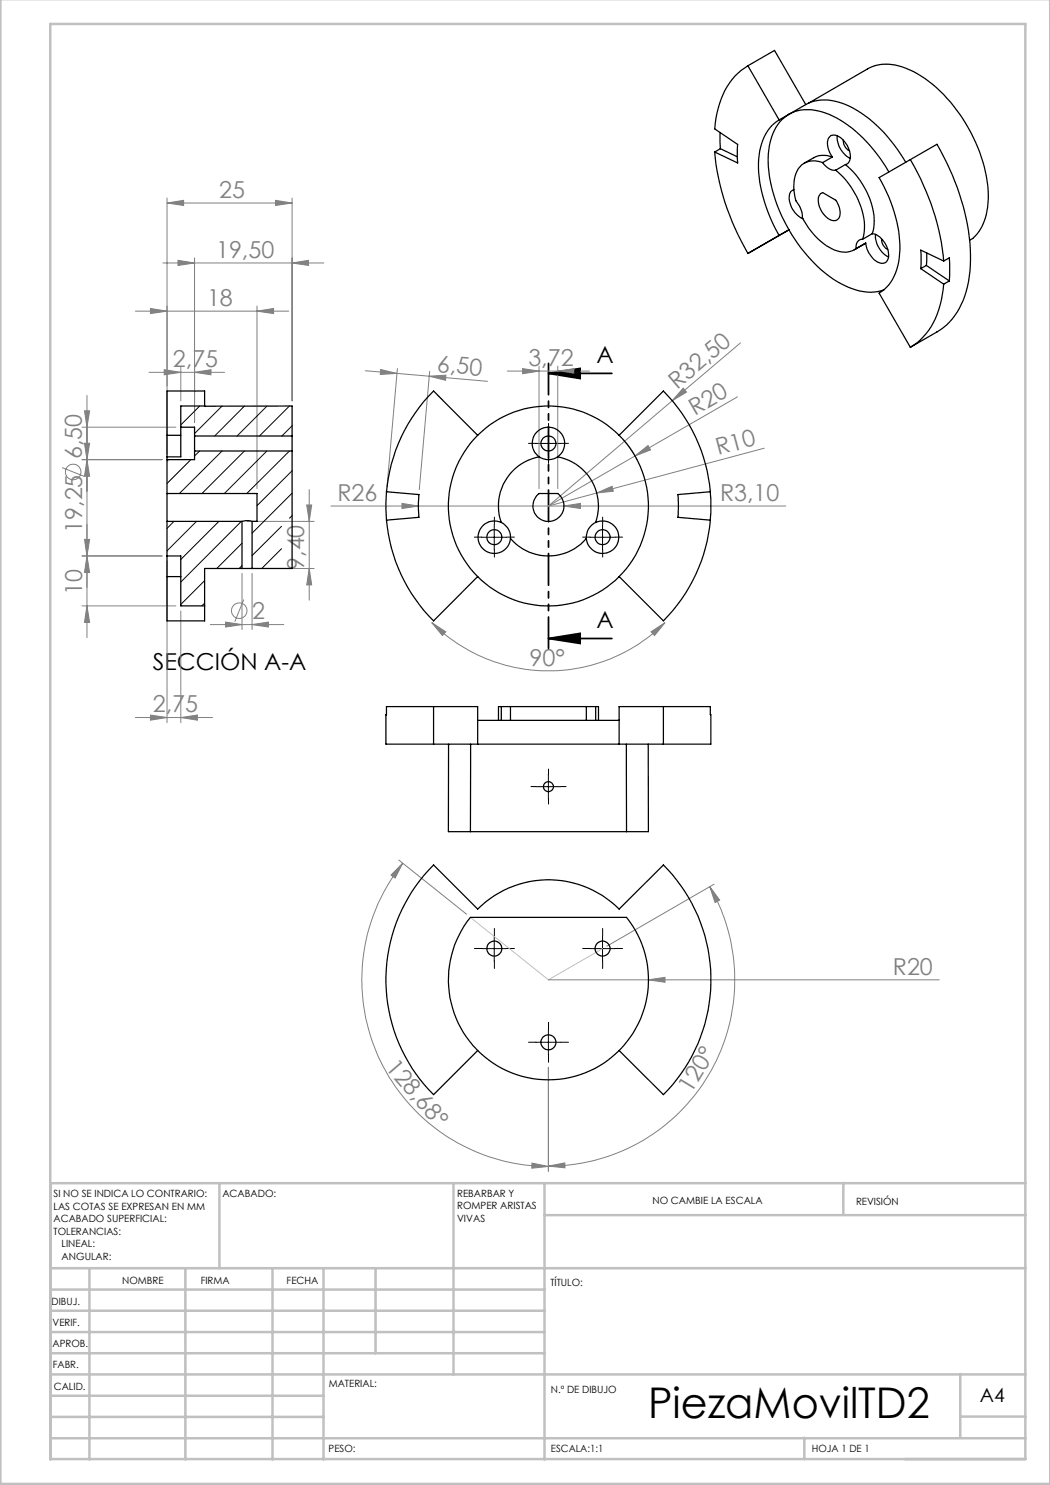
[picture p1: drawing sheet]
<svg xmlns="http://www.w3.org/2000/svg" width="210mm" height="297mm" viewBox="0 0 210 297" stroke-linecap="round" stroke-linejoin="round" font-family="sans-serif">
<g fill="none" stroke="#808080" stroke-width=".2">
<path d="M33.4 39.6v51.3M58.4 39.6v40.6M32.6 52.6h32.2M33.4 40.6l3.3-.5v1zM33.4 40.6h25M35.6 52.1l3.3 .5-3.3 .5zM38.9 51.6v32.9M55.1 40.1l3.3 .5-3.3 .5zM58.4 52.6l3.3-.5v1zM17.4 79.1v48.4M27.1 62.2h30.6M29.8 74.5h15.1"/>
<path d="M30.1 61.7l3.3 .5-3.3 .5zM32.8 73.9l3.4 .6-3.4 .5zM36.2 73.5v6.7M38.9 74.5l3.3-.6v1.1zM51.4 62.2l3.3-.5v1zM51.4 61.2v36.5M73.1 74.2l6.3 .5M76.1 73.9l3.3 .8-3.3 .2zM79.4 74.7l18.1 1.6M79.5 73.7l-2.1 23.7M85.9 75.2l3.3-.2-.1 1.1zM85.9 74.3l-2 23.6"/>
<path d="M101.5 74.2h16.4M104.5 73.7l3.3 .5-3.3 .6zM107.8 73.2v24.5M111.5 74.2l3.4-.5v1.1zM111.5 73.2v24.5M136.6 77.6l.7 .8-2.9 1.7zM147.5 79.4l-20.5 11.8M148.1 68.6l-13.7 11.5M12.4 93.5l4.5 1.8M16.4 91.9h16M16.4 85.4h18.8M16.9 82.2h1l-.5 3.2z"/>
<path d="M16.9 88.6h1l-.5 3.3zM17.4 91.9l.5 3.3h-1zM61.8 97.9v22.1M119.3 98.6l3.1-1.3 .3 .9zM119.3 98.6l-9.6 2.6M124.5 87.8a19.5 19.5 0 0 1 3 4.3M127 91.2l2.6-2.1 .5 .9zM127 91.2l-17.3 10M134.4 80.1l-24.7 21.1M152.9 89.6l-33.6 9M16.4 111.2h16M16.9 107.9h1l-.5 3.3z"/>
<path d="M17.4 111.2l.5 3.3h-1zM33.4 112.2v32.3M48.4 114.7v11.2M48.8 119.9l-1.8 4.5M49.4 113.7h13.4M49.4 104.3h13.4M50.4 114.7v11.2M61.3 101h1l-.5 3.3zM61.8 113.7l.5 3.3h-1zM66.2 101.2h91M80.4 100.7l3.3 .5-3.3 .5zM112.8 101.2l3.3-.5v1z"/>
<path d="M16.4 121.2h18.8M17.4 121.2l.5 3.3h-1zM36.2 122.2v22.3M42.1 124.9h14.7M45.1 124.4l3.3 .5-3.3 .5zM50.4 124.9l3.3-.5v1zM86.4 124.5l2.7 1.9-.6 .7zM86.4 124.5a33 33 0 0 0 46.6 0M130.2 126.4l2.8-1.9-2.1 2.6zM27.1 143.5h15.4M30.1 143l3.3 .5-3.3 .5zM36.2 143.5l3.3-.5v1z"/>
<path d="M79.8 172l13.5 10.8M80.5 172.6l-1.5 3-.8-.6zM80.5 172.6a37.3 37.3 0 0 0-4.5 39.5 37.3 37.3 0 0 0 33.7 21.2M142 177.3l1.9 2.7-.9 .5zM142 177.3a37.3 37.3 0 0 1-32.3 55.9M142.8 176.8l-21.4 12.4M109.7 196h78.2M129.7 196l3.3-.5v1zM109.7 213.5v20.8M106.4 232.6l3.3 .7-3.3 .3zM109.7 233.2l3.3-.6v1z"/>
<circle cx="14.6" cy="94.4" r="1.55"/>
<circle cx="47.8" cy="122.1" r="1.56"/>
</g>
<path d="M109.7 74.7h12.7M109.7 74.7l6.3-1v2zM109.7 127.7h12.7M109.7 127.7l6.3-1v2z" fill="none" stroke="#000" stroke-width=".35"/>
<g fill="none" stroke="#000" stroke-width=".2" stroke-dasharray="15.2 1.3 1.3 1.3">
<path d="M107.2 88.7h-1.5M109.7 86.2v-1.5M109.7 91.2v1.5M112.2 88.7h1.5M96.4 107.4h-1.5M98.9 104.9v-1.5M98.9 109.9v1.5M101.4 107.4h1.5M118 107.4h-1.5M120.5 104.9v-1.5M120.5 109.9v1.5M123 107.4h1.5"/>
<path d="M107.2 157.3h-1M109.7 154.8v-1M109.7 159.8v1M112.2 157.3h1M96.4 189.7h-1.5M98.9 187.2v-1.5M98.9 192.2v1.5M101.4 189.7h1.5M118 189.7h-1.5M120.5 187.2v-1.5M120.5 192.2v1.5M123 189.7h1.5"/>
<path d="M107.2 208.4h-1.5M109.7 205.9v-1.5M109.7 210.9v1.5M112.2 208.4h1.5"/>
</g>
<g fill="none" stroke="#000" stroke-width=".2">
<path d="M107.2 88.7h5M109.7 86.2v5M96.3 107.5h5.1M98.8 104.9v5.1M118 107.5h5M120.5 104.9v5.1M107.2 157.3h5M109.7 154.8v5M96.3 189.7h5.1M98.8 187.2v5M118 189.7h5M120.5 187.2v5"/>
<path d="M107.2 208.5h5M109.7 205.9v5.1"/>
</g>
<path d="M109.7 72.7v57" fill="none" stroke="#000" stroke-width=".35" stroke-dasharray="6.3 1.3 1.3 1.3 1.3 1.3" stroke-dashoffset=".1"/>
<path d="M94.1 183.5l15.6 12.5 10.8-6.3" fill="none" stroke="#c0c0c0" stroke-width=".2"/>
<g fill="none" stroke="#c0c0c0" stroke-width=".5">
<path d="M.1 -.1v296.9h209.9v-296.9M10.1 4.8h195v287h-195zM43.9 236.6v17M90.7 236.6v38.3M108.9 236.6v55.3M168.7 236.6v6.3M205.1 236.6h-195v55.3M10.1 253.6h195M10.1 257.9h98.8M17.9 253.6v38.3M37.1 253.6v38.3M54.5 253.6v38.3"/>
<path d="M64.7 253.6v38.3M75.1 253.6v17M108.9 243h96.2M10.1 270.6h98.8M10.1 266.4h98.8M10.1 262.1h98.8M10.1 279.1h54.6M10.1 274.9h195M192.1 274.8v12.7M10.1 287.7h195M10.1 283.4h54.6M160.9 287.5v4.3"/>
<path d="M192.1 283.3h13"/>
</g>
<path d="M109.7 74.7l6.3-1v2zM109.7 127.7l6.3-1v2z" fill="#000"/>
<g fill="#808080">
<path d="M80.4 100.7l3.3 .5-3.3 .5z"/>
<path d="M119.3 98.6l3.1-1.3 .3 .9z"/>
<path d="M127 91.2l2.6-2.1 .5 .9z"/>
<path d="M136.6 77.6l.7 .8-2.9 1.7z"/>
<path d="M112.8 101.2l3.3-.5v1z"/>
<path d="M109.7 233.2l3.3-.6v1zM142 177.3l1.9 2.7-.9 .5z"/>
<path d="M80.5 172.6l-1.5 3-.8-.6zM106.4 232.6l3.3 .7-3.3 .3z"/>
<path d="M85.9 75.2l3.3-.2-.1 1.1zM76.1 73.9l3.3 .8-3.3 .2z"/>
<path d="M51.4 62.2l3.3-.5v1zM30.1 61.7l3.3 .5-3.3 .5zM50.4 124.9l3.3-.5v1zM45.1 124.4l3.3 .5-3.3 .5z"/>
<path d="M32.8 73.9l3.4 .6-3.4 .5zM38.9 74.5l3.3-.6v1.1zM35.6 52.1l3.3 .5-3.3 .5zM58.4 52.6l3.3-.5v1zM33.4 40.6l3.3-.5v1zM55.1 40.1l3.3 .5-3.3 .5z"/>
<path d="M61.8 113.7l.5 3.3h-1zM61.3 101h1l-.5 3.3zM17.4 91.9l.5 3.3h-1zM16.9 82.2h1l-.5 3.2zM17.4 111.2l.5 3.3h-1zM16.9 88.6h1l-.5 3.3z"/>
<path d="M16.9 107.9h1l-.5 3.3zM17.4 121.2l.5 3.3h-1z"/>
<path d="M86.4 124.5l2.7 1.9-.6 .7zM130.2 126.4l2.8-1.9-2.1 2.6z"/>
<path d="M30.1 143l3.3 .5-3.3 .5zM36.2 143.5l3.3-.5v1z"/>
<path d="M104.5 73.7l3.3 .5-3.3 .6zM111.5 74.2l3.4-.5v1.1zM129.7 196l3.3 .5v-1z"/>
</g>
<g fill="none" stroke="#000" stroke-width=".25">
<path d="M149.6 13.2a13.7 13.7 0 0 0-6.2 9.4l-.5 3.2 4.6 3.1v3.7l-4.6-2.2M149.6 13.2l6.2 10.8M149.6 13.2l5.3-3.1 6.2 10.8M142.9 30.4a48.3 48.3 0 0 0 6.7 20.3M144 26.5l.1 3.2M144.1 29.7l3.4 1.7M144.1 29.7l-1.2 .7M155.8 24a9.1 9.1 0 0 0-4 7 27.1 27.1 0 0 0 4 16.1l2-1.1M157.8 22.9a9 9 0 0 0-4 7 26.8 26.8 0 0 0 4 16.1M157.8 22.9a9.3 9.3 0 0 1 8.8 .3 27.5 27.5 0 0 1 11.2 11.2M157.8 22.9l-2 1.1M158.8 37.9a1.74 1.74 0 0 0-.9 2.3 4.8 4.8 0 0 0 2.7 3.5"/>
<path d="M161.1 20.9a9.4 9.4 0 0 1 8.9 .4 28.1 28.1 0 0 1 11.2 11.2M161.1 20.9l-3.3 2M161.7 20.6l11.8-6.8a8.9 8.9 0 0 1 8.5 .2 27.7 27.7 0 0 1 12.2 12.6 26.7 26.7 0 0 1 3.3 14.9 9.7 9.7 0 0 1-2.9 6.2l-.7 .3M164.1 38.8l.4-.3 2.6 1.5a3.5 3.5 0 0 1 .5 3.8 1.84 1.84 0 0 1-2.6-.7 4.2 4.2 0 0 1-1.2-3.9zM164.5 32.5a2.99 2.99 0 0 0 2.6 1.5M164.5 32.5a3.9 3.9 0 0 0-5.6 3.1 8 8 0 0 0 .5 4.9 5 5 0 0 1 1.1 3 12.6 12.6 0 0 0 7.5 6.8l1.5 .1 .9-.2 .8-.5M166.5 31.4a3.9 3.9 0 0 1-.7-3.9 1.51 1.51 0 0 1 2.3 0 4.5 4.5 0 0 1 1.8 4.8l-.4 .4-.4 .2M166.5 31.4a4.5 4.5 0 0 0-3.7 .1l-2 1.1M166.5 31.4l-2 1.1M167.1 34a15.3 15.3 0 0 1 5.8 12.2l-.4 1.7M167.5 27.2a4.9 4.9 0 0 0 2.5 4.5M168.7 28a2.33 2.33 0 0 0 1.2 2.2"/>
<path d="M169.1 32.9a15.7 15.7 0 0 1 5.7 11.5l-.1 1.3-.3 1M169.1 32.9l-2 1.1M175.8 35.5l11.6-6.6a45.2 45.2 0 0 1 6.7 24.3 16.8 16.8 0 0 1-4.8 11.8l-1.9 1.4-5.3 3.1-6.3-10.9a9.2 9.2 0 0 0 4.1-7.8 27.8 27.8 0 0 0-4.1-15.3zM182.1 31.9a49.1 49.1 0 0 1 6.6 20.3M154.9 47.6l-5.3 3.1M157.8 46a27.5 27.5 0 0 0 11.1 11.1 9.9 9.9 0 0 0 7.9 .9M157.8 46l-8.2 4.7M172.5 47.9a1.44 1.44 0 0 0-1.3 1.8M173.1 48.6l-2.2 1.3M173.1 48.6l-1.9 1.1M174.4 46.7a4.5 4.5 0 0 1 3.3 4.3 1.41 1.41 0 0 1-.6 1.5 1.41 1.41 0 0 1-1.7-.2 5.4 5.4 0 0 1-2.3-3.7M174.4 46.7l-1.9 1.2"/>
<path d="M175.1 46.9a4.9 4.9 0 0 0 2.6 4.5M176.3 47.8a2.23 2.23 0 0 0 1.3 2.1M184.1 53.7l4.6 3.1M185.3 53.1l4.6 3.1M185.3 53.1l-1.2 .6M185.3 50.6v2.5M188.7 56.8a16.8 16.8 0 0 1-4.6 11.2l-2 1.5M188.7 52.2l1.2-.6v4.6M188.7 52.2l-4.6-2.2v3.7M189.9 56.2l-1.2 .6M33.4 98.7v5.6M33.4 91.4v.5"/>
<path d="M33.4 87.1v4.3M33.4 98.7h18v5.6h-1M33.4 91.9v6.8M33.4 87.1h2.8M36.2 85.4v6h-2.8M36.2 85.4v-4.2h22.2v6M36.2 85.4h2.7v1.8M38.9 87.2v3M38.9 90.2v1.7h-5.5M38.9 87.2h19.5M38.9 90.2h19.5M40.9 81.2v-3h-7.5v8.9"/>
<path d="M58.4 87.2v3M58.4 90.2v23.5h-8M77.3 98.4l6.5 .5-.1 1.7 .1 2.9-6.5 .5M77.3 98.4l-.1 2.1 .1 3.5M95.5 87.1a20 20 0 0 0 0 28.2M95.5 87.1l-8.8-8.9a32.4 32.4 0 0 0-9.4 20.2M95.5 87.1a20 20 0 0 1 28.3 0M107.5 99l.3-.3h3.7a3.1 3.1 0 0 1 .6 4.5 3.1 3.1 0 0 1-4.5 .3 3.1 3.1 0 0 1-.1-4.5zM107.8 91.4a3.3 3.3 0 0 0 3.7 0M107.8 91.4a10 10 0 0 0-7.5 13.1M107.8 91.4a3.3 3.3 0 0 1-.5-4.9 3.3 3.3 0 0 1 4.8 0 3.3 3.3 0 0 1-.6 4.9M111.5 91.4a10 10 0 0 1 7.6 13.1"/>
<path d="M123.8 87.1a20 20 0 0 1 0 28.2M123.8 87.1l8.9-8.9a32.6 32.6 0 0 1 9.4 20.2M142.1 98.4l-6.5 .5 .1 1.7-.1 2.9 6.5 .5M142.1 98.4l.1 1.4-.1 4.2M33.4 111.2v4.1M33.4 104.3h15M33.4 104.3v6.9M33.4 111.2h2.8v10h4.7M33.4 115.3h2.8M48.4 104.3l.7-.2 1.3 .2M48.4 113.7h2M48.4 104.3v9.4"/>
<path d="M48.4 113.7h-7.5v10.5h-7.5v-8.9M50.4 104.3v9.4M77.3 104a32.4 32.4 0 0 0 9.4 20.2l8.8-8.9M95.5 115.3a20 20 0 0 0 28.3 0M100.3 104.5a3.2 3.2 0 0 1 1.8 3.2M100.3 104.5a3.2 3.2 0 0 0-4.5 1.9 3.2 3.2 0 0 0 2.4 4.2 3.2 3.2 0 0 0 3.9-2.9M102.1 107.7a10 10 0 0 0 15.2 0M119.1 104.5a3.3 3.3 0 0 0-1.8 3.2M119.1 104.5a3.3 3.3 0 0 1 4.5 1.9 3.3 3.3 0 0 1-2.4 4.2 3.3 3.3 0 0 1-3.9-2.9M142.1 104a32.6 32.6 0 0 1-9.4 20.2l-8.9-8.9M86.7 141.3h-9.4v1.6h-.1v5.9h9.5M86.7 141.3h8.8v7.5"/>
<path d="M86.7 148.8h8.8M86.7 141.3v7.5M89.7 148.8v17.5h4.4M94.1 148.8v17.5M95.5 144.1h28.3M95.5 148.8h28.3M100.3 141.3h1.8M100.3 141.3h-.6v2.8M100.3 141.3v2.8M102.1 141.3h15.2M102.1 141.3v2.8M117.3 141.3h1.8"/>
<path d="M117.3 141.3v2.8M119.1 141.3h.6v2.8M119.1 141.3v2.8M123.8 148.8h8.9M125.3 148.8v17.5M129.6 148.8l.1 17.5h-4.4M132.7 141.3h9.4v1.6h.1v5.9h-9.5M132.7 141.3h-8.9v7.5M132.7 141.3v7.5M94.1 166.3h31.2M94.1 183.5h31.2a20 20 0 0 1-2 27.1 20 20 0 0 1-27.2 0 20 20 0 0 1-2-27.1zM95.5 210.1l-8.8 8.8a32.4 32.4 0 0 1 0-45.9l8.8 8.8a20 20 0 0 1 28.3 0l8.9-8.8a32.5 32.5 0 0 1 0 45.9l-8.9-8.8"/>
<circle cx="109.7" cy="88.7" r="1.5"/>
<circle cx="98.9" cy="107.4" r="1.5"/>
<circle cx="120.5" cy="107.4" r="1.51"/>
<circle cx="109.7" cy="157.3" r=".99"/>
<circle cx="98.9" cy="189.7" r="1.49"/>
<circle cx="120.5" cy="189.7" r="1.49"/>
<circle cx="109.7" cy="208.5" r="1.5"/>
</g>
<g fill="none" stroke="#000" stroke-width=".2">
<path d="M33.7 91.9l-.3 .3M38.2 91.9l-4.8 4.8M39.9 81.2l-3.7 3.8M39.9 90.2l-1 1M44.4 81.2l-5.5 5.5M44.4 90.2l-8.5 8.5M48.9 81.2l-6 6M48.9 90.2l-8.5 8.5M53.4 90.2l-8.5 8.5M53.4 81.2l-6 6M57.9 81.2l-6 6M57.9 90.2l-8.5 8.5"/>
<path d="M58.4 85.2l-2 2M58.4 98.6l-8 8M58.4 94.2l-7 6.9M34.8 104.3l-1.4 1.4M39.3 104.3l-5.9 5.9M40.9 116.1l-4.7 4.8M43.8 104.3l-7.6 7.6M48.3 104.3l-12.1 12.1M48.4 108.7l-5 5M48.4 113.1l-.6 .6M56.3 109.7l-3.9 4M56.3 105.3l-5.9 5.8"/>
<path d="M58.4 103.1l-.5 .5M40.9 120.6l-.5 .6"/>
</g>
<text font-size="8.5" x="129.6" y="283.5">PiezaMovilTD2</text>
<g font-size="4.7" fill="#808080">
<text x="43.9" y="39.6">25</text>
<text x="43.2" y="51.6">19,50</text>
<text x="41.4" y="61.2">18</text>
<text x="34.6" y="73.4">2,75</text>
<text x="87.3" y="74.3" transform="rotate(5 87.3 74.3)">6,50</text>
<text x="105.7" y="73.2">3,72</text>
<text x="135.4" y="78" transform="rotate(-40 135.4 78)">R32,50</text>
<text x="139" y="83.1" transform="rotate(-30 139 83.1)">R20</text>
<text x="143.7" y="91" transform="rotate(-15 143.7 91)">R10</text>
<text x="67.5" y="100.2">R26</text>
<text x="144" y="100.2">R3,10</text>
<text x="16.4" y="106.6" transform="rotate(-90 16.4 106.6)">19,25 6,50</text>
<text x="60.8" y="114" transform="rotate(-90 60.8 114)">9,40</text>
<text x="16.4" y="119.1" transform="rotate(-90 16.4 119.1)">10</text>
<text x="50.4" y="123.8">2</text>
<text x="105.9" y="133.1">90°</text>
<text x="30.6" y="142.5">2,75</text>
<text x="178.6" y="194.9">R20</text>
<text x="76.9" y="213.6" transform="rotate(49 76.9 213.6)">128,68°</text>
<text x="138.2" y="218.9" transform="rotate(-59 138.2 218.9)">120°</text>
</g>
<g font-size="4.7">
<text x="119.3" y="72.6">A</text>
<text x="119.3" y="125.6">A</text>
<text x="30.6" y="134">SECCIÓN A-A</text>
</g>
<text font-size="3.9" x="196" y="280.4">A4</text>
<g font-size="2">
<text x="10.7" y="239.5">SI NO SE INDICA LO CONTRARIO:</text>
<text x="44.5" y="239.5">ACABADO:</text>
<text x="91.4" y="239.4">REBARBAR Y</text>
<text x="10.7" y="242">LAS COTAS SE EXPRESAN EN MM</text>
<text x="10.7" y="244.5">ACABADO SUPERFICIAL:</text>
<text x="91.4" y="241.9">ROMPER ARISTAS</text>
<text x="91.4" y="244.4">VIVAS</text>
<text x="130.5" y="240.8">NO CAMBIE LA ESCALA</text>
<text x="171.2" y="241">REVISIÓN</text>
<text x="10.7" y="247">TOLERANCIAS:</text>
<text x="12.3" y="249.5">LINEAL:</text>
<text x="12.3" y="252">ANGULAR:</text>
<text x="24.4" y="256.9">NOMBRE</text>
<text x="40.1" y="256.8">FIRMA</text>
<text x="57.3" y="256.8">FECHA</text>
<text x="110.1" y="257.1">TÍTULO:</text>
<text x="10.3" y="260.9">DIBUJ.</text>
<text x="10.5" y="269.3">APROB.</text>
<text x="10.5" y="265.2">VERIF.</text>
<text x="10.6" y="273.6">FABR.</text>
<text x="10.8" y="278">CALID.</text>
<text x="65.8" y="277.4">MATERIAL:</text>
<text x="110.2" y="278.5">N.º DE DIBUJO</text>
<text x="65.7" y="290.4">PESO:</text>
<text x="110.2" y="290.5">ESCALA:1:1</text>
<text x="162.4" y="290.4">HOJA 1 DE 1</text>
</g>
</svg>
